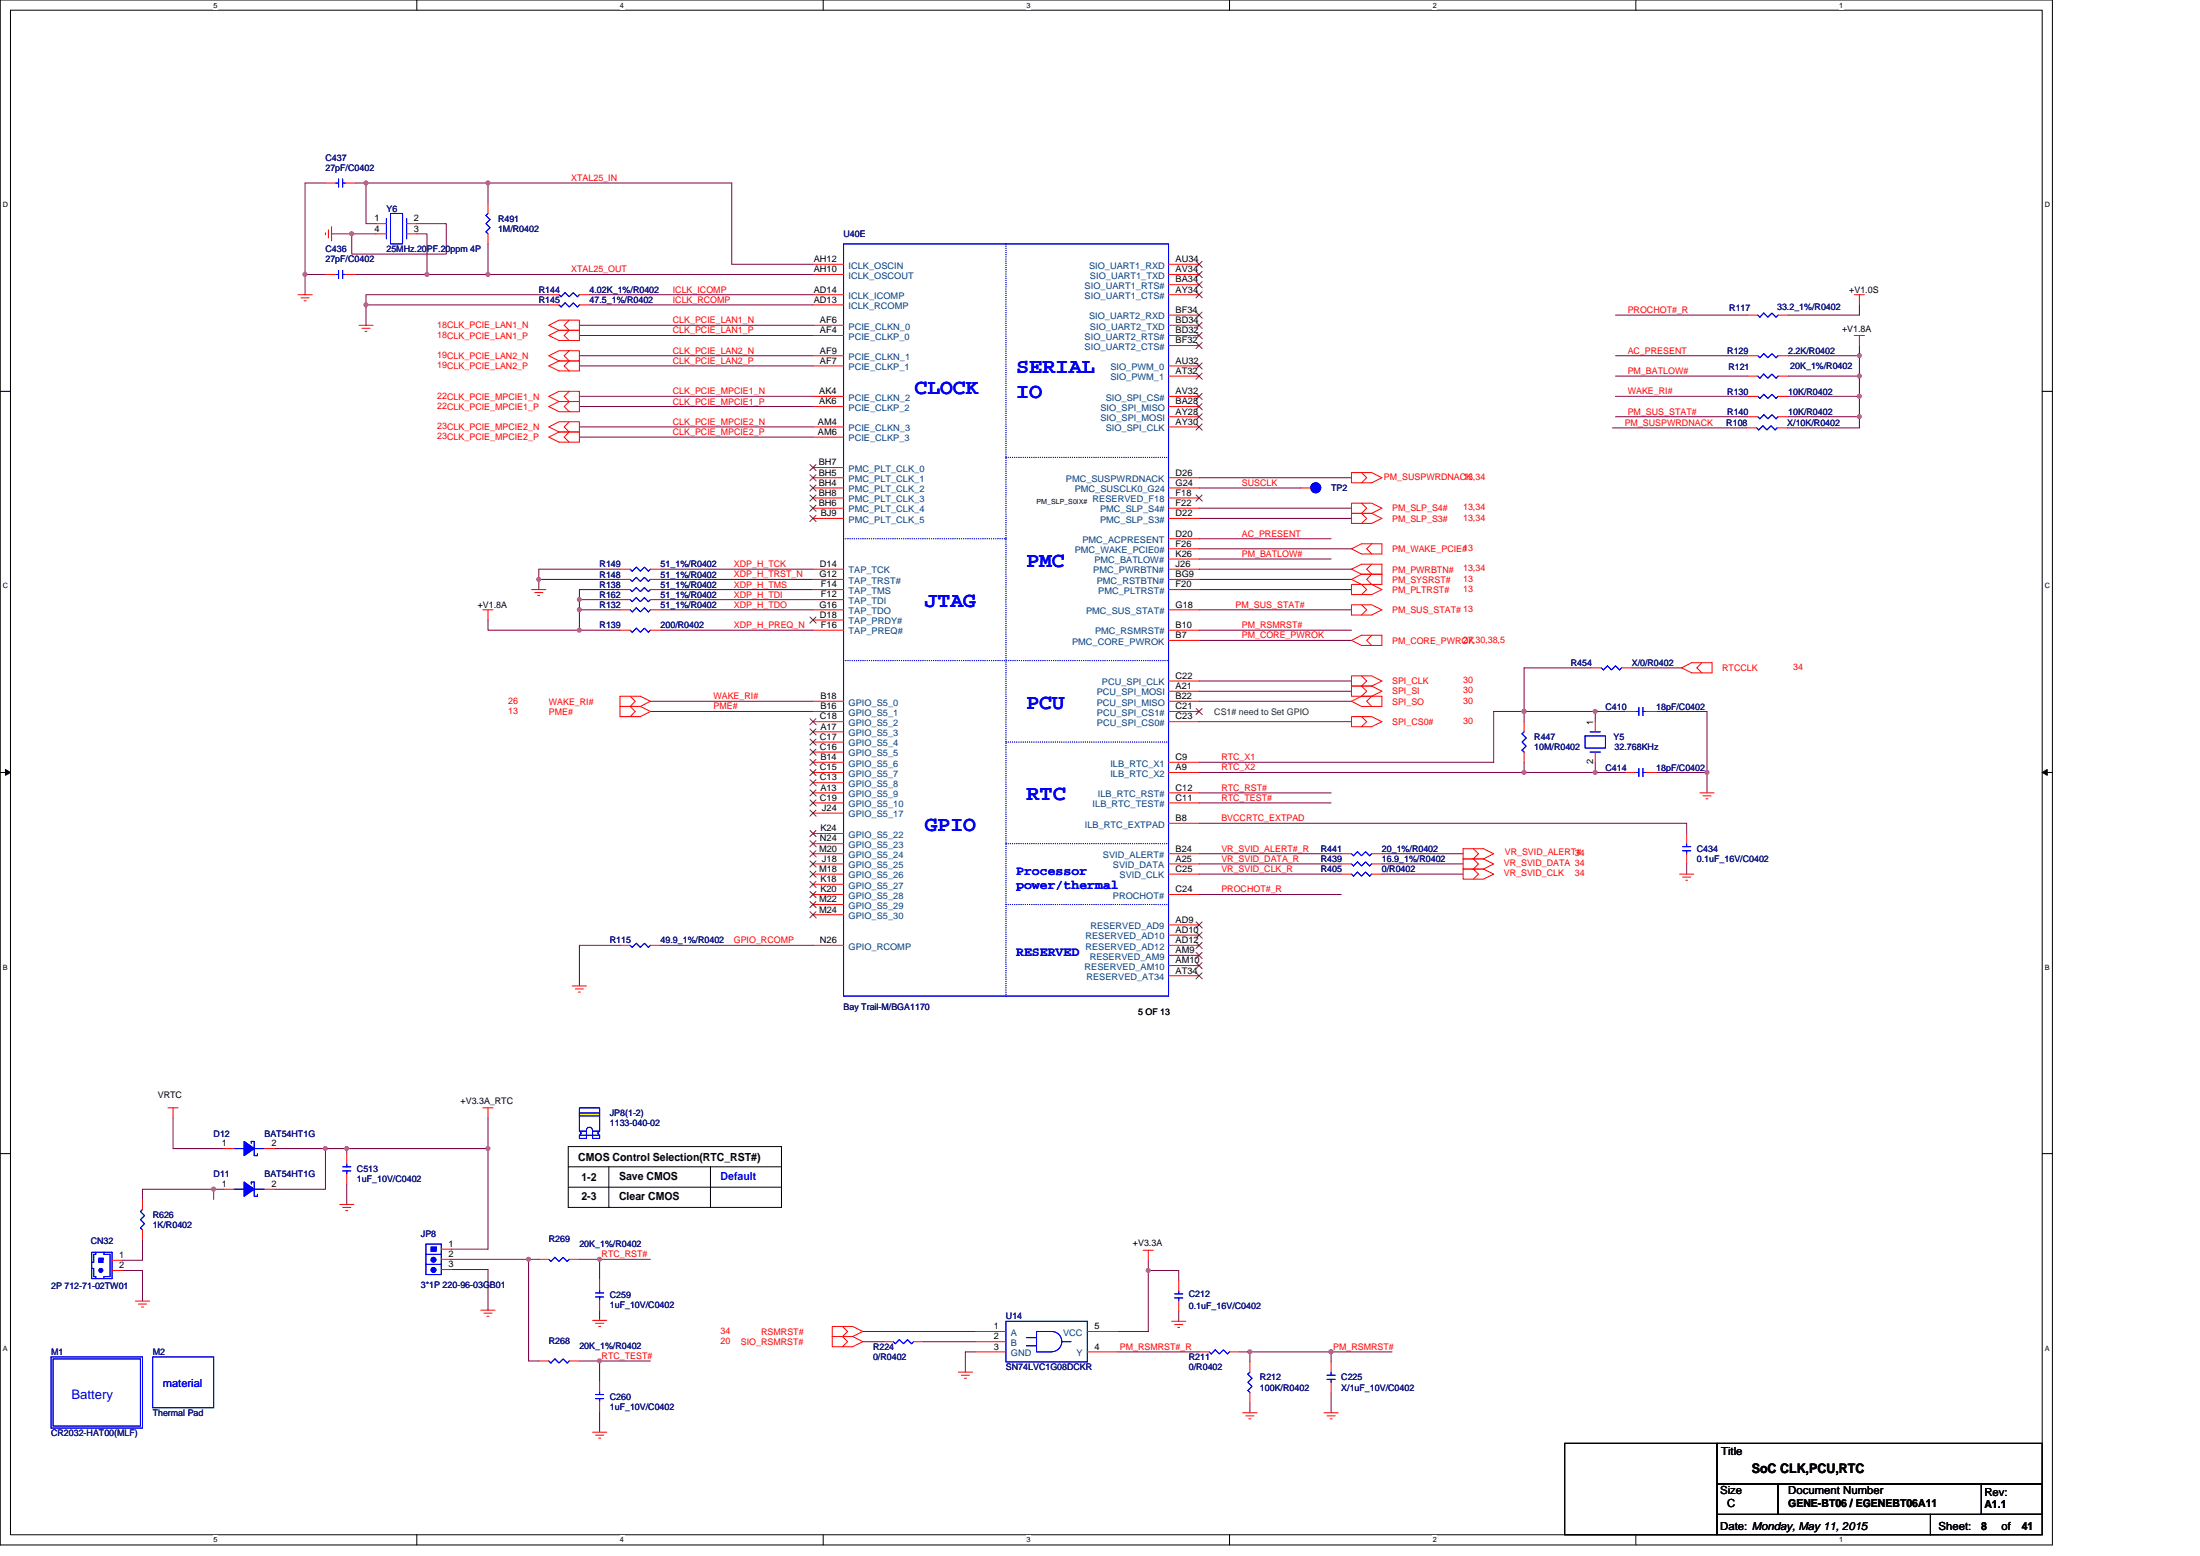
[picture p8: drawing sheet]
<svg xmlns="http://www.w3.org/2000/svg" width="297mm" height="210mm" viewBox="0 0 297 210" stroke-linecap="round" stroke-linejoin="round" font-family="sans-serif">
<path d="M0 0h277.1v208.5h-277.1zM1.4 1.4h274.3v205.7h-274.3z" fill="none" stroke="#000" stroke-width=".14"/>
<g fill="#fff">
<path d="M28.8 .1h.6v1.1h-.6z"/>
<path d="M28.8 207.3h.6v1.1h-.6z"/>
</g>
<path d="M56.3 0v1.4M56.3 207.1v1.4" fill="none" stroke="#000" stroke-width=".14"/>
<g fill="#fff">
<path d="M83.7 .1h.6v1.1h-.6z"/>
<path d="M83.7 207.3h.6v1.1h-.6z"/>
</g>
<path d="M111.1 0v1.4M111.1 207.1v1.4" fill="none" stroke="#000" stroke-width=".14"/>
<g fill="#fff">
<path d="M138.6 .1h.5v1.1h-.5z"/>
<path d="M138.6 207.3h.5v1.1h-.5z"/>
</g>
<path d="M166 0v1.4M166 207.1v1.4" fill="none" stroke="#000" stroke-width=".14"/>
<g fill="#fff">
<path d="M193.4 .1h.6v1.1h-.6z"/>
<path d="M193.4 207.3h.6v1.1h-.6z"/>
</g>
<path d="M220.9 0v1.4M220.9 207.1v1.4" fill="none" stroke="#000" stroke-width=".14"/>
<g fill="#fff">
<path d="M248.3 .1h.6v1.1h-.6z"/>
<path d="M248.3 207.3h.6v1.1h-.6z"/>
<path d="M.4 27.1h.7v1.1h-.7z"/>
<path d="M276.1 27.1h.7v1.1h-.7z"/>
<path d="M.4 78.5h.7v1.1h-.7z"/>
<path d="M276.1 78.5h.7v1.1h-.7z"/>
</g>
<path d="M0 52.8h1.4M275.7 52.8h1.4" fill="none" stroke="#000" stroke-width=".14"/>
<g fill="#fff">
<path d="M.4 130h.7v1.1h-.7z"/>
<path d="M276.1 130h.7v1.1h-.7z"/>
</g>
<path d="M0 104.2h1.4M275.7 104.2h1.4" fill="none" stroke="#000" stroke-width=".14"/>
<path d="M.7 103.8l.7 .4-.7 .4zM275.7 104.2l.7-.4v.8z" fill="#000" stroke="#000" stroke-width=".14"/>
<g fill="#fff">
<path d="M.4 181.4h.7v1.1h-.7z"/>
<path d="M276.1 181.4h.7v1.1h-.7z"/>
</g>
<g fill="none" stroke="#000" stroke-width=".14">
<path d="M0 155.7h1.4M76.7 157.5h28.8M76.7 154.7h28.8v8.2h-28.8zM82.2 157.5v5.4M95.9 157.5v5.4M275.7 155.7h1.4M76.7 160.2h28.8M211.3 194.8h20.5v12.3h-20.5zM231.8 194.8h43.9v5.5h-43.9zM231.8 200.3h8.3v4.1h-8.3zM231.8 204.4h28.8v2.7h-28.8zM240.1 200.3h35.6v4.1h-35.6z"/>
<path d="M260.6 204.4h15.1v2.7h-15.1zM267.5 200.3h8.2v4.1h-8.2z"/>
</g>
<path d="M78.2 150.2v.4h2.8v-.4z" fill-rule="evenodd" fill="#ff0" stroke="#ff0" stroke-width=".14"/>
<g fill="none" stroke="#800040" stroke-width=".14">
<path d="M41.2 37v2.8M41.2 37h2.7M43.9 24.7h-2.7v12.3M44.8 31.6h2.7M47.5 31.6h3.3M48 37h9.7M48 24.7h1.4M49.4 24.7h16.5M49.4 24.7v5.5h1.4M56.3 31.6h1.4v5.4M56.3 30.2h4v4.1h-12.8v-2.7M57.7 37h8.2"/>
<path d="M65.9 24.7v2.7M65.9 32.9v4.1M65.9 37h43.9M65.9 24.7h32.9v11h11M74.1 39.8h-24.7v1.3M79.6 39.8h30.2M49.4 41.1h24.7M49.4 41.1v2.8M78.2 54.9h31.6M78.2 53.5h31.6M78.2 59h31.6M78.2 57.6h31.6"/>
<path d="M78.2 45.3h31.6M78.2 43.9h31.6M78.2 49.4h31.6M78.2 48h31.6M79.6 41.1h30.2M217.7 57.7h18.1M218.1 42.5h17.9M218.1 56.2h17.9M218.1 50.8h17.9M218.1 48h17.9M218.1 53.5h17.9M241.4 50.8h9.7"/>
<path d="M241.4 48h9.7M241.4 53.5h9.7M241.4 56.2h9.7M251.1 41.1v1.4h-9.7M251.1 50.8v2.7M251.1 46.6v1.4M251.1 48v2.8M251.1 53.5v2.7M251.1 56.2v1.5h-9.8M72.7 78.2v1.4M72.7 78.2h11M83.7 76.8h-11v1.4"/>
<path d="M83.7 79.6h-5.5v1.3M89.2 76.8h20.6M89.2 78.2h20.6M89.2 79.6h20.6M161.9 68.6h20.6M161.9 74.1h20.6M161.9 78.2h20.6M161.9 79.6h20.6M161.9 76.8h20.6M161.9 72.7h17.8M161.9 64.5h20.6M161.9 70h20.6"/>
<path d="M161.9 75.4h17.8M161.9 65.8h13.7M65.9 83.7v1.3h12.3M78.2 80.9h5.5M78.2 82.3h5.5M78.2 85h5.5M78.2 80.9v1.4M78.2 82.3v2.7M87.8 94.6h22M87.8 96h22M89.2 80.9h20.6M89.2 82.3h20.6"/>
<path d="M89.2 85h20.6M161.9 91.9h20.6M161.9 93.3h20.6M161.9 97.4h20.6M161.9 94.6h20.6M161.9 85h20.6M161.9 86.4h20.6M161.9 82.3h20.6M205.8 96h-4.1v6.9h-39.8M205.8 96v1.4M205.8 96h9.6v1.4M214.8 90.1h-9v5.9"/>
<path d="M215.4 96h4.1M220.3 90.1h6.8M223.6 96h6.9v8.2M161.9 108.4h17.8M161.9 111.1h65.8v1.4M161.9 116.6h19.2M161.9 107h17.8M161.9 118h19.2M161.9 115.2h19.2M161.9 104.2h43.9M186.6 118h10.9M186.6 116.6h10.9"/>
<path d="M186.6 115.2h10.9M205.8 104.2h9.6M205.8 102.9v1.3M215.4 104.2h4.1M215.4 102.9v1.3M223.6 104.2h6.9M227.7 116.6v1.4M230.5 104.2v2.8M83.7 127.6h-5.5v5.5M89.2 127.6h20.6M161.9 120.7h19.2M23.4 150.9v4.1h6.8"/>
<path d="M37.1 155h6.8M43.9 155v5.5h-6.8M43.9 155h2.9M46.8 155h19.1M46.8 159.8v2.7M46.8 155v.7M65.9 155v13.6h-5M65.9 150.9v4.1M16.5 171.4h2.7v4.2M19.2 167.3v2.8h-2.7M28.8 160.5v1.4M28.8 160.5h1.4"/>
<path d="M28.8 160.5h-9.6v1.4M60.9 171.3h5v5.5M60.9 169.9h10.5M71.4 169.9h1.3M71.4 169.9v13.8h1.3M78.2 169.9h2.8M81 176.8v1.4M81 169.9v2.8M81 169.9h6.8M116.5 179.7h15.2M155 170.1v1.3M155 171.4v8.3h-4.1"/>
<path d="M155 171.4h4.1v1.4M159.1 176.9v1.4M78.2 183.7h2.8M81 190.5v2.8M81 183.7v2.7M81 183.7h6.8M116.5 181.1h2.7M124.7 181.1h7M131.7 182.4h-1.4v2.8M150.9 182.4h11M167.4 182.4h1.4M168.8 182.4h10.9"/>
<path d="M168.8 182.4v1.4M168.8 189.3v1.3M179.7 187.9v2.7M179.7 182.4v1.4M179.7 182.4h8.3"/>
</g>
<g fill="#f0f" stroke="#f0f" stroke-width=".14">
<circle cx="80.9" cy="183.6" r=".27"/>
<circle cx="71.4" cy="169.9" r=".27"/>
<circle cx="43.9" cy="155" r=".27"/>
<circle cx="28.8" cy="160.5" r=".27"/>
<circle cx="46.8" cy="155" r=".27"/>
<circle cx="65.9" cy="155" r=".27"/>
<circle cx="80.9" cy="169.9" r=".27"/>
<circle cx="179.7" cy="182.4" r=".27"/>
<circle cx="168.7" cy="182.4" r=".27"/>
<circle cx="251" cy="50.7" r=".27"/>
<circle cx="251" cy="48" r=".27"/>
<circle cx="155" cy="171.4" r=".27"/>
<circle cx="230.5" cy="104.2" r=".27"/>
<circle cx="205.8" cy="96" r=".27"/>
<circle cx="215.4" cy="96" r=".27"/>
<circle cx="215.4" cy="104.2" r=".27"/>
<circle cx="205.8" cy="104.2" r=".27"/>
<circle cx="72.7" cy="78.2" r=".27"/>
<circle cx="78.2" cy="80.9" r=".27"/>
<circle cx="78.2" cy="82.3" r=".27"/>
<circle cx="78.2" cy="85" r=".27"/>
<circle cx="65.9" cy="37" r=".27"/>
<circle cx="57.6" cy="37" r=".27"/>
<circle cx="65.9" cy="24.7" r=".27"/>
<circle cx="49.4" cy="24.7" r=".27"/>
<circle cx="41.2" cy="37" r=".27"/>
<circle cx="49.4" cy="41.1" r=".27"/>
<circle cx="251" cy="53.5" r=".27"/>
<circle cx="251" cy="56.2" r=".27"/>
<circle cx="47.5" cy="31.5" r=".27"/>
</g>
<g fill="none" stroke="#f00" stroke-width=".14">
<path d="M40.2 39.8h2M43.9 24.7h1.4M43.9 37h1.4M43.9 31.4v.3M44.3 31v1.1M44.8 30.6v1.9M46.7 24.7h1.3M46.7 37h1.3M50.8 30.2h1.4M50.8 31.6h1.4M54.9 31.6h1.4M54.9 30.2h1.4"/>
<path d="M65.9 31.6v1.3M65.9 27.4v1.4M74.1 39.8h1.4M78.2 39.8h1.4M109.8 39.8h4.1M109.8 37h4.1M109.8 35.7h4.1M157.8 37h4.1M157.8 38.4h4.1M157.8 39.8h4.1M157.8 35.7h4.1M250.4 39.8h1.3"/>
<path d="M251.1 39.8v1.3M40.6 40.2h1.1M41.1 40.6h.2M48.5 43.9h1.9M48.9 44.3h1.1M49.3 44.7h.2M74.1 53.5l1.4-.7h2.7v1.4h-2.7zM74.1 54.9l1.4-.7h2.7v1.4h-2.7zM74.1 57.6l1.4-.7h2.7v1.4h-2.7zM74.1 59l1.4-.7h2.7v1.4h-2.7zM74.1 43.9l1.4-.7h2.7v1.4h-2.7zM74.1 45.3l1.4-.7h2.7v1.4h-2.7z"/>
<path d="M74.1 48l1.4-.7h2.7v1.4h-2.7zM74.1 49.4l1.4-.7h2.7v1.4h-2.7zM74.1 41.1h1.4M76.9 52.8l-.7 .7 .7 .7-.7 .7 .7 .7M76.9 56.9l-.7 .7 .7 .7-.7 .7 .7 .7M76.9 43.2l-.7 .7 .7 .7-.7 .7 .7 .7M76.9 47.3l-.7 .7 .7 .7-.7 .7 .7 .7M78.2 41.1h1.4M109.8 41.1h4.1M109.8 43.9h4.1M109.8 45.3h4.1M109.8 48h4.1"/>
<path d="M109.8 49.4h4.1M109.8 54.9h4.1M109.8 53.5h4.1M109.8 59h4.1M109.8 57.6h4.1M157.8 46.6h4.1M157.8 53.5h4.1M157.8 54.9h4.1M157.8 57.6h4.1M157.8 56.2h4.1M157.8 49.4h4.1M157.8 50.8h4.1"/>
<path d="M157.8 45.3h4.1M157.8 43.9h4.1M157.8 42.5h4.1M235.8 57.7h1.4M236 53.5h1.3M236 42.5h1.3M236 56.2h1.3M236 48h1.3M236 50.8h1.3M239.9 57.7h1.4M240.1 53.5h1.3M240.1 42.5h1.3"/>
<path d="M240.1 56.2h1.3M240.1 48h1.3M240.1 50.8h1.3M250.4 45.3h1.3M251.1 45.3v1.3M71.8 79.6h1.9M72.2 80h1.1M83.7 79.6h1.4M83.7 76.8h1.4M83.7 78.2h1.4M87.8 79.6h1.4M87.8 76.8h1.4"/>
<path d="M87.8 78.2h1.4M109.8 63.1h4.1M109.8 65.8h4.1M109.8 64.5h4.1M109.8 67.2h4.1M109.8 68.6h4.1M109.8 70h4.1M109.8 76.8h4.1M109.8 78.2h4.1M109.8 79.6h4.1M157.8 64.5h4.1M157.8 67.2h4.1"/>
<path d="M157.8 68.6h4.1M157.8 70h4.1M157.8 75.4h4.1M157.8 72.7h4.1M157.8 78.2h4.1M157.8 76.8h4.1M157.8 79.6h4.1M157.8 74.1h4.1M157.8 65.8h4.1M175.6 65.8h1.4M182.5 67.9h2.7l1.4 .7-1.4 .7h-2.7zM182.5 69.3h2.7l1.4 .7-1.4 .6h-2.7z"/>
<path d="M182.5 63.8h2.7l1.4 .7-1.4 .7h-2.7zM182.5 78.9h2.7l1.4 .7-1.4 .6h-2.7zM182.5 74.1l1.3-.7h2.8v1.4h-2.8zM183.8 67.9l.7 .7-.7 .7 .7 .7-.7 .6M183.8 63.8l.7 .7-.7 .7M183.8 78.9l.7 .7-.7 .6M183.8 77.5l-1.3 .7 1.3 .7M183.8 77.5h2.8M183.8 77.5l-1.3-.7 1.3-.7h2.8v1.4M185.2 73.4l-.7 .7 .7 .7M185.2 76.1l-.7 .7 .7 .7-.7 .7 .7 .7M186.6 77.5v1.4h-2.8"/>
<path d="M65.2 82.3h1.4M65.9 82.3v1.4M72.6 80.4h.3M83.7 82.3h1.4M83.7 80.9h1.4M83.7 85h1.4M83.7 95.3h2.8M85.1 94l.7 .6-.7 .7 .7 .7-.7 .7M86.5 95.3l1.3 .7-1.3 .7h-2.8v-1.4M86.5 95.3l1.3-.7-1.3-.6h-2.8v1.3M87.8 82.3h1.4M87.8 80.9h1.4"/>
<path d="M87.8 85h1.4M109.8 82.3h4.1M109.8 85h4.1M109.8 83.7h4.1M109.8 80.9h4.1M109.8 94.6h4.1M109.8 96h4.1M109.8 97.4h4.1M109.8 98.8h4.1M157.8 97.4h4.1M157.8 96h4.1M157.8 94.6h4.1"/>
<path d="M157.8 93.3h4.1M157.8 91.9h4.1M157.8 86.4h4.1M157.8 85h4.1M157.8 82.3h4.1M182.5 96.7h2.7l1.4 .7-1.4 .7h-2.7zM182.5 92.6h2.7l1.4 .7-1.4 .7h-2.7zM182.5 91.2h2.7l1.4 .7-1.4 .7h-2.7zM182.5 81.6h2.7l1.4 .7-1.4 .7h-2.7zM182.5 94.6l1.3-.6h2.8v1.3h-2.8zM182.5 86.4l1.3-.7h2.8v1.4h-2.8zM183.8 96.7l.7 .7-.7 .7"/>
<path d="M183.8 91.2l.7 .7-.7 .7 .7 .7-.7 .7M183.8 81.6l.7 .7-.7 .7M185.2 94l-.7 .6 .7 .7M185.2 85.7l-.7 .7 .7 .7M205.8 97.4v1.4M214.8 90.1h1.4M215.4 97.4v1.4M218.9 90.1h1.4M219.5 96h1.4M222.2 96h1.4M227.1 90.1l1.3-.7h2.8v1.4h-2.8zM229.8 89.4l-.7 .7 .7 .7"/>
<path d="M109.8 112.5h4.1M109.8 113.9h4.1M109.8 115.2h4.1M109.8 116.6h4.1M109.8 118h4.1M109.8 119.3h4.1M109.8 100.1h4.1M109.8 101.5h4.1M109.8 102.9h4.1M109.8 104.2h4.1M109.8 105.6h4.1M109.8 107h4.1"/>
<path d="M109.8 108.4h4.1M109.8 109.7h4.1M157.8 107h4.1M157.8 118h4.1M157.8 116.6h4.1M157.8 115.2h4.1M157.8 111.1h4.1M157.8 104.2h4.1M157.8 102.9h4.1M157.8 108.4h4.1M181.1 118h1.4M181.1 115.2h1.4"/>
<path d="M181.1 116.6h1.4M185.2 118h1.4M185.2 115.2h1.4M185.2 116.6h1.4M197.5 114.5h2.8l1.4 .7-1.4 .7h-2.8zM197.5 115.9h2.8l1.4 .7-1.4 .7h-2.8zM197.5 117.3h2.8l1.4 .7-1.4 .6h-2.8zM198.9 114.5l.7 .7-.7 .7 .7 .7-.7 .7 .7 .7-.7 .6M205.8 101.5v1.4M215.4 101.5v1.4M219.5 104.2h1.4M222.2 104.2h1.4"/>
<path d="M226.8 118h1.9M227.2 118.4h1.1M227.6 118.8h.3M227.7 115.2v1.4M227.7 112.5v1.4M229.5 107h1.9M229.9 107.4h1.1M230.3 107.8h.3M77.3 133.1h1.9M77.7 133.5h1.1M78.1 133.9h.3M83.7 127.6h1.4"/>
<path d="M87.8 127.6h1.4M109.8 127.6h4.1M109.8 120.7h4.1M109.8 122.1h4.1M109.8 123.4h4.1M157.8 124.8h4.1M157.8 126.2h4.1M157.8 127.6h4.1M157.8 131.7h4.1M157.8 130.3h4.1M157.8 128.9h4.1M157.8 120.7h4.1"/>
<path d="M22.7 149.5h1.3M23.4 149.5v1.4M30.2 155h1.4M35.7 155h1.4M46.8 155.7v1.4M46.8 158.4v1.4M65.2 149.5h1.4M65.9 149.5v1.4M15.1 170.1h1.4M15.1 171.4h1.4M18.3 175.6h1.9M18.7 176h1.1"/>
<path d="M19.1 176.4h.3M19.2 166v1.3M19.2 161.9v1.3M30.2 160.5h1.4M35.7 160.5h1.4M45.9 162.5h1.9M46.3 162.9h1.1M46.7 163.4h.2M59.6 168.6h1.3M59.6 169.9h1.3M59.6 171.3h1.3M64.9 176.8h1.9"/>
<path d="M65.3 177.2h1.1M65.7 177.6h.3M72.7 169.9h1.4M76.9 169.9h1.3M80 178.2h1.9M80.4 178.6h1.1M80.8 179h.3M81 172.7v1.4M81 175.4v1.4M113.7 179l.7 .7-.7 .7 .7 .7-.7 .6M131.7 179.7h4.1M146.8 179.7h4.1"/>
<path d="M154.3 168.7h1.4M155 168.7v1.4M158.2 178.3h1.9M158.6 178.7h1.1M159 179.1h.3M159.1 175.6v1.3M159.1 172.8v1.4M72.7 183.7h1.4M76.9 183.7h1.3M80 193.3h1.9M80.4 193.7h1.1M80.8 194.1h.3"/>
<path d="M81 186.4v1.4M81 189.1v1.4M112.4 180.4h2.7M112.4 180.4v1.3h2.7l1.4-.6-1.4-.7M115.1 180.4l1.4-.7-1.4-.7h-2.7v1.4M119.2 181.1h1.4M123.4 181.1h1.3M129.4 185.2h1.9M129.8 185.6h1.1M130.2 186h.3M131.7 181.1h4.1M131.7 182.4h4.1"/>
<path d="M146.8 182.4h4.1M161.9 182.4h1.4M166 182.4h1.4M167.8 190.6h1.9M168.2 191.1h1.1M168.6 191.5h.3M168.8 187.9v1.4M168.8 183.8v1.4M178.8 190.6h1.9M179.2 191.1h1.1M179.6 191.5h.2M179.7 183.8v1.4"/>
<path d="M179.7 186.5v1.4"/>
</g>
<g fill="none" stroke="#00f" stroke-width=".14">
<path d="M45.3 24.7h.4M45.3 37h.4M45.7 24.2v1.1M45.7 36.5v1.1M46.3 24.7h.4M46.3 37h.4M46.3 24.2v1.1M46.3 36.5v1.1M52.2 29.5v2.7M52.7 28.8h1.7v4.1h-1.7zM54.9 29.5v2.7M65.9 28.8l-.3 .3 .6 .5-.6 .6 .6 .5-.6 .6 .3 .3"/>
<path d="M75.5 39.8l.3 .2 .5-.5 .6 .5 .5-.5 .6 .5 .2-.2M113.9 32.9h43.9v101.5h-43.9zM75.5 41.1l.3 .3 .5-.5 .6 .5 .5-.5 .6 .5 .2-.3M237.2 57.7l.3 .3 .5-.5 .6 .5 .5-.5 .6 .5 .2-.3M237.3 53.5l.3 .3 .5-.6 .6 .6 .5-.6 .6 .6 .3-.3M237.3 42.5l.3 .3 .5-.6 .6 .6 .5-.6 .6 .6 .3-.3M237.3 56.2l.3 .3 .5-.5 .6 .5 .5-.5 .6 .5 .3-.3M237.3 48l.3 .3 .5-.6 .6 .6 .5-.6 .6 .6 .3-.3M237.3 50.8l.3 .2 .5-.5 .6 .5 .5-.5 .6 .5 .3-.2M85.1 79.6l.3 .2 .5-.5 .6 .5 .5-.5 .5 .5 .3-.2M85.1 76.8l.3 .3 .5-.6 .6 .6 .5-.6 .5 .6 .3-.3M85.1 78.2l.3 .3 .5-.6 .6 .6 .5-.6 .5 .6 .3-.3"/>
<path d="M85.1 82.3l.3 .3 .5-.6 .6 .6 .5-.6 .5 .6 .3-.3M85.1 80.9l.3 .3 .5-.6 .6 .6 .5-.6 .5 .6 .3-.3M85.1 85l.3 .3 .5-.5 .6 .5 .5-.5 .5 .5 .3-.3M205.8 98.8l-.3 .2 .6 .6-.6 .5 .6 .6-.6 .5 .3 .3M214 99.3h2.8v1.6h-2.8zM214.7 98.8h1.4M218.9 90.1l-.2 .3-.6-.5-.5 .5-.6-.5-.5 .5-.3-.3M220.9 96h.4M221.3 95.5v1.1M221.8 95.5v1.1M221.8 96h.4M182.5 118l.2 .2 .6-.5 .5 .5 .6-.5 .5 .5 .3-.2"/>
<path d="M182.5 115.2l.2 .3 .6-.6 .5 .6 .6-.6 .5 .6 .3-.3M182.5 116.6l.2 .3 .6-.6 .5 .6 .6-.6 .5 .6 .3-.3M214.7 101.5h1.4M220.9 104.2h.4M221.3 103.7v1.1M221.8 103.7v1.1M221.8 104.2h.4M227.2 114.3h1.1M227.2 114.8h1.1M227.7 113.9v.4M227.7 114.8v.4M85.1 127.6l.3 .2 .5-.5 .6 .5 .5-.5 .5 .5 .3-.2"/>
<path d="M31.6 155h1.4M33.9 154.3v-.3h.4v2h.5v-.3M33.9 159.8v-.3h.4v1.9h.5v-.2M34.3 155h1.4M46.3 158h1.1M46.3 157.5h1.1M46.8 158v.4M46.8 157.1v.4M78.2 150.6h2.8M78.2 150.2h2.8M78.2 153.2h2.8M78.2 152.7h1"/>
<path d="M79.2 152.5a.4 .4 0 0 1 .4-.4 .4 .4 0 0 1 .4 .4M79.2 152.5v1.1h-1v-.4l.3-.3-.3-.2v-3.2h2.8v3.2l-.3 .2 .3 .3v.4h-1v-1.1M80 152.7h1M12.4 169h2.7v3.6h-2.7zM12.4 171.2h.3v1.1h.2v.3M12.9 169v.3h-.2v1h-.3M14 169v.3h.9v3h-.9v.3M19.2 163.2l-.2 .3 .5 .5-.5 .6 .5 .5-.5 .6 .2 .3M31.6 160.5h1.4M34.3 160.5h1.4M57.5 167.9h2.1v4.1h-2.1zM57.5 169.3h2.1"/>
<path d="M57.5 170.6h2.1M74.1 169.9l.3 .3 .5-.5 .6 .5 .5-.5 .6 .5 .3-.3M80.4 175h1.1M80.4 174.5h1.1M81 175v.4M81 174.1v.4M135.8 178.3h11v5.5h-11zM142 179.7a1.37 1.37 0 0 1 1.4 1.3 1.37 1.37 0 0 1-1.4 1.4M142 179.7h-2v2.7h2M158.6 174.6h1.1M158.6 175.2h1.1M159.1 174.2v.4"/>
<path d="M159.1 175.2v.4M6.9 183.1h12.3v9.6h-12.3zM7.2 183.4h11.8v9h-11.8zM20.6 183.1h8.2v6.9h-8.2zM76.9 183.7l-.3 .2-.6-.5-.5 .5-.6-.5-.5 .5-.3-.2M80.4 188.7h1.1M80.4 188.2h1.1M81 188.7v.4M81 187.8v.4M123.4 181.1l-.3 .2-.6-.5-.5 .5-.6-.5-.5 .5-.3-.2M138.6 180.5h1.4M138.6 181.6h1.4"/>
<path d="M143.4 181.1h1.2M166 182.4l-.3 .3-.5-.5-.6 .5-.5-.5-.6 .5-.2-.3M168.8 185.2l-.3 .2 .5 .6-.5 .5 .5 .6-.5 .5 .3 .3M179.2 186.1h1.1M179.2 185.6h1.1M179.7 186.1v.4M179.7 185.2v.4"/>
</g>
<g fill="#00f" stroke="#00f" stroke-width=".14">
<path d="M33 154l1.3 1-1.3 1z" fill-rule="evenodd"/>
<path d="M33 154l1.3 1-1.3 1z" fill-rule="evenodd"/>
<path d="M13.4 169.8v.5h.5v-.5z" fill-rule="evenodd"/>
<path d="M13.4 169.8v.5h.5v-.5z" fill-rule="evenodd"/>
<path d="M33 159.5l1.3 1-1.3 .9z" fill-rule="evenodd"/>
<path d="M33 159.5l1.3 1-1.3 .9z" fill-rule="evenodd"/>
<path d="M58.2 168.3v.5h.7v-.5z" fill-rule="evenodd"/>
<path d="M58.2 168.3v.5h.7v-.5z" fill-rule="evenodd"/>
<circle cx="13.6" cy="171.4" r=".27"/>
<circle cx="177.6" cy="65.8" r=".68"/>
<circle cx="58.5" cy="170" r=".33"/>
<circle cx="58.5" cy="171.4" r=".33"/>
</g>
<g fill="none" stroke="#00f" stroke-width=".14" stroke-dasharray="0 .3">
<path d="M135.8 32.9v101.5M113.9 72.7h21.9M135.8 72.7h.1M135.8 61.7h22M157.8 61.7h.1M113.9 89.2h43.9M157.8 89.2h.1M135.8 100.1h22M135.8 113.9h22M157.8 100.1h.1M157.8 113.9h.1M135.8 134.4h.1"/>
<path d="M135.8 122.1h22M157.8 122.1h.1"/>
</g>
<g fill="none" stroke="#804000" stroke-width=".14">
<path d="M161.5 36.6l.8 .9M161.5 38l.8 .8M161.5 39.4l.8 .8M161.5 35.3l.8 .8M162.3 36.6l-.8 .9M162.3 38l-.8 .8M162.3 39.4l-.8 .8M162.3 35.3l-.8 .8M161.5 46.2l.8 .9M161.5 53.1l.8 .8M161.5 54.5l.8 .8M161.5 57.2l.8 .8"/>
<path d="M161.5 55.8l.8 .9M161.5 49l.8 .8M161.5 50.4l.8 .8M161.5 44.9l.8 .8M161.5 43.5l.8 .8M161.5 42.1l.8 .8M162.3 46.2l-.8 .9M162.3 53.1l-.8 .8M162.3 54.5l-.8 .8M162.3 57.2l-.8 .8M162.3 55.8l-.8 .9M162.3 49l-.8 .8"/>
<path d="M162.3 50.4l-.8 .8M162.3 44.9l-.8 .8M162.3 43.5l-.8 .8M162.3 42.1l-.8 .8M109.4 62.7l.8 .8M109.4 65.4l.8 .9M109.4 64.1l.8 .8M109.4 66.8l.8 .8M109.4 68.2l.8 .8M109.4 69.6l.8 .8M110.2 62.7l-.9 .8M110.2 65.4l-.9 .9"/>
<path d="M110.2 64.1l-.9 .8M110.2 66.8l-.9 .8M110.2 68.2l-.9 .8M110.2 69.6l-.9 .8M161.5 66.8l.8 .8M162.3 66.8l-.8 .8M109.4 83.3l.8 .8M109.4 97l.8 .8M109.4 98.4l.8 .8M109.4 99.7l.8 .9M110.2 83.3l-.9 .8M110.2 97l-.9 .8"/>
<path d="M110.2 98.4l-.9 .8M110.2 99.7l-.9 .9M161.5 95.6l.8 .8M162.3 95.6l-.8 .8M109.4 112.1l.8 .8M109.4 113.5l.8 .8M109.4 114.8l.8 .8M109.4 116.2l.8 .8M109.4 117.6l.8 .8M109.4 118.9l.8 .9M109.4 101.1l.8 .8M109.4 102.5l.8 .8"/>
<path d="M109.4 103.8l.8 .9M109.4 105.2l.8 .8M109.4 106.6l.8 .8M109.4 107.9l.8 .9M109.4 109.3l.8 .9M110.2 112.1l-.9 .8M110.2 113.5l-.9 .8M110.2 114.8l-.9 .8M110.2 116.2l-.9 .8M110.2 117.6l-.9 .8M110.2 118.9l-.9 .9M110.2 101.1l-.9 .8"/>
<path d="M110.2 102.5l-.9 .8M110.2 103.8l-.9 .9M110.2 105.2l-.9 .8M110.2 106.6l-.9 .8M110.2 107.9l-.9 .9M110.2 109.3l-.9 .9M109.4 120.3l.8 .8M109.4 121.7l.8 .8M109.4 123l.8 .9M110.2 120.3l-.9 .8M110.2 121.7l-.9 .8M110.2 123l-.9 .9"/>
<path d="M161.5 124.4l.8 .8M161.5 125.8l.8 .8M161.5 127.2l.8 .8M161.5 131.3l.8 .8M161.5 129.9l.8 .8M161.5 128.5l.8 .8M162.3 124.4l-.8 .8M162.3 125.8l-.8 .8M162.3 127.2l-.8 .8M162.3 131.3l-.8 .8M162.3 129.9l-.8 .8M162.3 128.5l-.8 .8"/>
</g>
<g font-size="2.9" fill="#00f">
<text x="123.5" y="53.1">CLOCK</text>
<text x="137.2" y="50.4">SERIAL</text>
<text x="137.2" y="53.7">IO</text>
<text x="138.6" y="76.5">PMC</text>
<text x="124.9" y="82">JTAG</text>
<text x="138.6" y="95.7">PCU</text>
<text x="124.9" y="112.1">GPIO</text>
<text x="138.6" y="108">RTC</text>
</g>
<g font-size="1.8" fill="#00f">
<text x="137.2" y="118">Processor</text>
<text x="137.2" y="120">power/thermal</text>
<text x="137.2" y="129">RESERVED</text>
<text x="9.6" y="188.8">Battery</text>
</g>
<text font-size="1.8" x="236.5" y="198.8">SoC CLK,PCU,RTC</text>
<g font-size="1.5">
<text x="78.1" y="156.7">CMOS Control Selection(RTC_RST#)</text>
<text x="78.5" y="162">2-3</text>
<text x="78.5" y="159.4">1-2</text>
<text x="83.6" y="159.3">Save CMOS</text>
<text x="83.6" y="162">Clear CMOS</text>
<text x="232.4" y="196.4">Title</text>
<text x="232.3" y="201.6">Size</text>
<text x="233.2" y="203.4">C</text>
<text x="241.4" y="201.6">Document Number</text>
<text x="241.4" y="203.4">GENE-BT06 / EGENEBT06A11</text>
<text x="267.9" y="201.9">Rev:</text>
<text x="267.9" y="203.6">A1.1</text>
<text x="232.3" y="206.4">Date: Monday, May 11, 2015</text>
<text x="261.7" y="206.4">Sheet:</text>
<text x="267.5" y="206.4">8</text>
<text x="270.3" y="206.4">of</text>
<text x="273" y="206.4">41</text>
</g>
<g font-size="1.5" fill="#00f">
<text x="97.3" y="159.3">Default</text>
<text x="22" y="187.2">material</text>
</g>
<g font-size="1.2" fill="#000080">
<text x="43.9" y="21.7">C437</text>
<text x="43.9" y="23.1">27pF/C0402</text>
<text x="52.2" y="28.6">Y6</text>
<text x="67.2" y="29.9">R491</text>
<text x="43.9" y="34">C436</text>
<text x="43.9" y="35.4">27pF/C0402</text>
<text x="52.2" y="34">25MHz.20PF.20ppm 4P</text>
<text x="67.2" y="31.3">1M/R0402</text>
<text x="113.9" y="32">U40E</text>
<text x="72.7" y="40.9">R145</text>
<text x="72.7" y="39.5">R144</text>
<text x="79.6" y="40.9">47.5_1%/R0402</text>
<text x="79.6" y="39.5">4.02K_1%/R0402</text>
<text x="233.5" y="42">R117</text>
<text x="239.9" y="41.9">33.2_1%/R0402</text>
<text x="233.2" y="47.8">R129</text>
<text x="241.4" y="47.8">2.2K/R0402</text>
<text x="233.2" y="53.3">R130</text>
<text x="233.4" y="50">R121</text>
<text x="241.4" y="53.3">10K/R0402</text>
<text x="241.7" y="49.8">20K_1%/R0402</text>
<text x="233.1" y="57.5">R108</text>
<text x="233.2" y="56">R140</text>
<text x="241.3" y="57.5">X/10K/R0402</text>
<text x="241.4" y="56">10K/R0402</text>
<text x="179.7" y="66.3">TP2</text>
<text x="81" y="76.6">R149</text>
<text x="81" y="77.9">R148</text>
<text x="89.2" y="76.6">51_1%/R0402</text>
<text x="89.2" y="77.9">51_1%/R0402</text>
<text x="81" y="79.3">R138</text>
<text x="81" y="82">R132</text>
<text x="81" y="80.7">R162</text>
<text x="89.2" y="79.3">51_1%/R0402</text>
<text x="89.2" y="82">51_1%/R0402</text>
<text x="89.2" y="80.7">51_1%/R0402</text>
<text x="81" y="84.8">R139</text>
<text x="89.2" y="84.8">200/R0402</text>
<text x="212.1" y="89.9">R454</text>
<text x="220.3" y="89.9">X/0/R0402</text>
<text x="216.8" y="95.8">C410</text>
<text x="223.6" y="95.8">18pF/C0402</text>
<text x="207.2" y="99.9">R447</text>
<text x="207.2" y="101.3">10M/R0402</text>
<text x="217.8" y="99.9">Y5</text>
<text x="218" y="101.3">32.768KHz</text>
<text x="216.8" y="104">C414</text>
<text x="223.6" y="104">18pF/C0402</text>
<text x="178.3" y="117.7">R405</text>
<text x="178.3" y="115">R441</text>
<text x="178.3" y="116.3">R439</text>
<text x="186.6" y="117.7">0/R0402</text>
<text x="186.6" y="115">20_1%/R0402</text>
<text x="186.6" y="116.3">16.9_1%/R0402</text>
<text x="229.1" y="115">C434</text>
<text x="229.1" y="116.3">0.1uF_16V/C0402</text>
<text x="82.3" y="127.3">R115</text>
<text x="89.2" y="127.3">49.9_1%/R0402</text>
<text x="113.9" y="136.4">Bay Trail-M/BGA1170</text>
<text x="28.8" y="153.4">D12</text>
<text x="35.7" y="153.4">BAT54HT1G</text>
<text x="82.3" y="150.6">JP8(1-2)</text>
<text x="82.3" y="152">1133-040-02</text>
<text x="28.8" y="158.9">D11</text>
<text x="35.7" y="158.9">BAT54HT1G</text>
<text x="48.2" y="158.2">C513</text>
<text x="48.2" y="159.6">1uF_10V/C0402</text>
<text x="12.3" y="167.9">CN32</text>
<text x="20.6" y="164.3">R626</text>
<text x="20.6" y="165.7">1K/R0402</text>
<text x="56.8" y="167">JP8</text>
<text x="74.1" y="167.6">R269</text>
<text x="6.9" y="173.9">2P 712-71-02TW01</text>
<text x="56.8" y="173.8">3*1P 220-96-03GB01</text>
<text x="78.2" y="168.3">20K_1%/R0402</text>
<text x="82.3" y="175.2">C259</text>
<text x="82.3" y="176.6">1uF_10V/C0402</text>
<text x="135.8" y="178.1">U14</text>
<text x="160.5" y="175">C212</text>
<text x="160.5" y="176.7">0.1uF_16V/C0402</text>
<text x="6.9" y="182.9">M1</text>
<text x="20.6" y="182.9">M2</text>
<text x="74.1" y="181.4">R268</text>
<text x="78.2" y="182">20K_1%/R0402</text>
<text x="117.9" y="182.2">R224</text>
<text x="117.9" y="183.6">0/R0402</text>
<text x="135.8" y="184.9">SN74LVC1G08DCKR</text>
<text x="160.5" y="183.6">R211</text>
<text x="160.5" y="184.9">0/R0402</text>
<text x="20.6" y="191.1">Thermal Pad</text>
<text x="82.3" y="188.9">C260</text>
<text x="82.3" y="190.3">1uF_10V/C0402</text>
<text x="170.1" y="186.3">R212</text>
<text x="170.1" y="187.7">100K/R0402</text>
<text x="181.1" y="186.3">C225</text>
<text x="181.1" y="187.7">X/1uF_10V/C0402</text>
<text x="6.9" y="193.8">CR2032-HAT00(MLF)</text>
</g>
<g font-size="1.2">
<text x="50.5" y="29.9">1</text>
<text x="55.9" y="29.9">2</text>
<text x="50.5" y="31.3">4</text>
<text x="55.9" y="31.3">3</text>
<text x="109.9" y="35.4">AH12</text>
<text x="158.7" y="35.4">AU34</text>
<text x="109.9" y="39.5">AD14</text>
<text x="109.9" y="40.9">AD13</text>
<text x="109.9" y="36.7">AH10</text>
<text x="158.7" y="36.7">AV34</text>
<text x="158.7" y="38.1">BA34</text>
<text x="158.7" y="39.5">AY34</text>
<text x="249.7" y="39.5">+V1.0S</text>
<text x="110.7" y="43.6">AF6</text>
<text x="110.7" y="45">AF4</text>
<text x="110.7" y="47.7">AF9</text>
<text x="158.7" y="43.6">BD34</text>
<text x="158.7" y="42.2">BF34</text>
<text x="158.7" y="46.3">BF32</text>
<text x="158.7" y="45">BD32</text>
<text x="248.7" y="44.7">+V1.8A</text>
<text x="110.6" y="53.2">AK4</text>
<text x="110.7" y="49.1">AF7</text>
<text x="158.7" y="53.2">AV32</text>
<text x="158.7" y="49.1">AU32</text>
<text x="158.7" y="50.5">AT32</text>
<text x="110.4" y="58.7">AM6</text>
<text x="110.4" y="57.3">AM4</text>
<text x="110.6" y="54.6">AK6</text>
<text x="158.7" y="57.3">AY30</text>
<text x="158.7" y="54.6">BA28</text>
<text x="158.7" y="55.9">AY28</text>
<text x="110.6" y="62.8">BH7</text>
<text x="110.6" y="65.6">BH4</text>
<text x="110.6" y="64.2">BH5</text>
<text x="158.7" y="64.2">D26</text>
<text x="158.7" y="65.6">G24</text>
<text x="110.6" y="66.9">BH8</text>
<text x="110.6" y="68.3">BH6</text>
<text x="110.8" y="69.7">BJ9</text>
<text x="158.7" y="66.9">F18</text>
<text x="158.7" y="68.3">F22</text>
<text x="158.7" y="69.7">D22</text>
<text x="110.6" y="77.9">G12</text>
<text x="110.7" y="76.5">D14</text>
<text x="158.7" y="72.4">D20</text>
<text x="158.7" y="73.8">F26</text>
<text x="158.7" y="77.9">BG9</text>
<text x="158.7" y="76.5">J26</text>
<text x="158.7" y="75.1">K26</text>
<text x="64.5" y="82">+V1.8A</text>
<text x="110.6" y="82">G16</text>
<text x="110.7" y="83.4">D18</text>
<text x="110.8" y="79.3">F14</text>
<text x="110.8" y="80.6">F12</text>
<text x="158.7" y="79.3">F20</text>
<text x="158.7" y="82">G18</text>
<text x="110.8" y="84.8">F16</text>
<text x="158.7" y="86.1">B7</text>
<text x="158.7" y="84.8">B10</text>
<text x="110.8" y="94.3">B18</text>
<text x="110.8" y="95.7">B16</text>
<text x="158.7" y="95.7">C21</text>
<text x="158.7" y="94.3">B22</text>
<text x="158.7" y="93">A21</text>
<text x="158.7" y="91.6">C22</text>
<text x="110.7" y="97.1">C18</text>
<text x="110.7" y="99.8">C17</text>
<text x="110.7" y="101.2">C16</text>
<text x="110.8" y="98.5">A17</text>
<text x="158.7" y="97.1">C23</text>
<text x="215.1" y="97.8" transform="rotate(-90 215.1 97.8)">1</text>
<text x="110.7" y="103.9">C15</text>
<text x="110.7" y="105.3">C13</text>
<text x="110.8" y="102.6">B14</text>
<text x="110.8" y="106.7">A13</text>
<text x="158.7" y="103.9">A9</text>
<text x="158.7" y="102.6">C9</text>
<text x="158.7" y="106.7">C12</text>
<text x="215.1" y="103.1" transform="rotate(-90 215.1 103.1)">2</text>
<text x="110.7" y="113.6">N24</text>
<text x="110.7" y="108.1">C19</text>
<text x="110.8" y="112.2">K24</text>
<text x="111" y="109.4">J24</text>
<text x="158.7" y="108.1">C11</text>
<text x="158.7" y="110.8">B8</text>
<text x="110.6" y="114.9">M20</text>
<text x="110.6" y="117.7">M18</text>
<text x="110.8" y="119">K18</text>
<text x="111" y="116.3">J18</text>
<text x="158.7" y="116.3">A25</text>
<text x="158.7" y="117.7">C25</text>
<text x="158.7" y="114.9">B24</text>
<text x="110.6" y="121.8">M22</text>
<text x="110.6" y="123.1">M24</text>
<text x="110.8" y="120.4">K20</text>
<text x="158.7" y="120.4">C24</text>
<text x="158.7" y="124.5">AD9</text>
<text x="158.7" y="125.9">AD10</text>
<text x="110.7" y="127.3">N26</text>
<text x="158.7" y="131.4">AT34</text>
<text x="158.7" y="128.6">AM9</text>
<text x="158.7" y="127.3">AD12</text>
<text x="158.7" y="130">AM10</text>
<text x="153.7" y="136.9">5 OF 13</text>
<text x="21.3" y="148.2">VRTC</text>
<text x="62.2" y="149">+V3.3A_RTC</text>
<text x="30" y="154.7">1</text>
<text x="36.7" y="154.7">2</text>
<text x="30" y="160.2">1</text>
<text x="36.7" y="160.2">2</text>
<text x="16.1" y="169.8">1</text>
<text x="16.1" y="171.2">2</text>
<text x="60.5" y="168.3">1</text>
<text x="60.5" y="169.7">2</text>
<text x="60.5" y="171">3</text>
<text x="153" y="168.2">+V3.3A</text>
<text x="134.2" y="179.4">1</text>
<text x="147.8" y="179.4">5</text>
<text x="134.2" y="180.8">2</text>
<text x="134.2" y="182.1">3</text>
<text x="147.8" y="182.1">4</text>
</g>
<g font-size="1.2" fill="#f00">
<text x="77.1" y="24.4">XTAL25_IN</text>
<text x="77.1" y="36.8">XTAL25_OUT</text>
<text x="90.8" y="40.9">ICLK_RCOMP</text>
<text x="90.8" y="39.5">ICLK_ICOMP</text>
<text x="59" y="44.2">18CLK_PCIE_LAN1_N</text>
<text x="59" y="45.6">18CLK_PCIE_LAN1_P</text>
<text x="90.8" y="45">CLK_PCIE_LAN1_P</text>
<text x="90.8" y="43.6">CLK_PCIE_LAN1_N</text>
<text x="90.8" y="47.7">CLK_PCIE_LAN2_N</text>
<text x="219.8" y="42.2">PROCHOT#_R</text>
<text x="219.8" y="47.7">AC_PRESENT</text>
<text x="59" y="53.8">22CLK_PCIE_MPCIE1_N</text>
<text x="59" y="48.3">19CLK_PCIE_LAN2_N</text>
<text x="59" y="49.7">19CLK_PCIE_LAN2_P</text>
<text x="90.8" y="53.2">CLK_PCIE_MPCIE1_N</text>
<text x="90.8" y="49.1">CLK_PCIE_LAN2_P</text>
<text x="219.8" y="50.5">PM_BATLOW#</text>
<text x="219.8" y="53.2">WAKE_RI#</text>
<text x="59" y="55.2">22CLK_PCIE_MPCIE1_P</text>
<text x="59" y="57.9">23CLK_PCIE_MPCIE2_N</text>
<text x="59" y="59.3">23CLK_PCIE_MPCIE2_P</text>
<text x="90.8" y="54.6">CLK_PCIE_MPCIE1_P</text>
<text x="90.8" y="58.7">CLK_PCIE_MPCIE2_P</text>
<text x="90.8" y="57.3">CLK_PCIE_MPCIE2_N</text>
<text x="219.4" y="57.5">PM_SUSPWRDNACK</text>
<text x="219.8" y="56">PM_SUS_STAT#</text>
<text x="167.7" y="65.6">SUSCLK</text>
<text x="186.9" y="64.8">PM_SUSPWRDNACK</text>
<text x="197.5" y="64.8">13,34</text>
<text x="188" y="69">PM_SLP_S4#</text>
<text x="188" y="70.4">PM_SLP_S3#</text>
<text x="197.5" y="68.9">13,34</text>
<text x="197.5" y="70.3">13,34</text>
<text x="99.1" y="76.5">XDP_H_TCK</text>
<text x="99.1" y="77.9">XDP_H_TRST_N</text>
<text x="167.7" y="72.4">AC_PRESENT</text>
<text x="167.7" y="75.2">PM_BATLOW#</text>
<text x="188" y="74.5">PM_WAKE_PCIE#13</text>
<text x="188" y="77.3">PM_PWRBTN#</text>
<text x="197.5" y="77.1">13,34</text>
<text x="99.1" y="80.6">XDP_H_TDI</text>
<text x="99.1" y="79.3">XDP_H_TMS</text>
<text x="99.1" y="82">XDP_H_TDO</text>
<text x="166.8" y="82">PM_SUS_STAT#</text>
<text x="188" y="78.6">PM_SYSRST#</text>
<text x="188" y="80">PM_PLTRST#</text>
<text x="188" y="82.7">PM_SUS_STAT# 13</text>
<text x="197.5" y="78.5">13</text>
<text x="197.5" y="79.9">13</text>
<text x="99.1" y="84.8">XDP_H_PREQ_N</text>
<text x="167.7" y="84.8">PM_RSMRST#</text>
<text x="167.7" y="86.1">PM_CORE_PWROK</text>
<text x="188" y="86.8">PM_CORE_PWROK</text>
<text x="197.5" y="86.7">27,30,38,5</text>
<text x="68.6" y="95">26</text>
<text x="74.1" y="95.1">WAKE_RI#</text>
<text x="96.3" y="94.4">WAKE_RI#</text>
<text x="96.3" y="95.7">PME#</text>
<text x="188" y="95.1">SPI_SO</text>
<text x="188" y="93.7">SPI_SI</text>
<text x="188" y="92.3">SPI_CLK</text>
<text x="197.5" y="95">30</text>
<text x="197.5" y="93.6">30</text>
<text x="197.5" y="92.2">30</text>
<text x="232.5" y="90.6">RTCCLK</text>
<text x="242.1" y="90.4">34</text>
<text x="68.6" y="96.3">13</text>
<text x="74.1" y="96.5">PME#</text>
<text x="188" y="97.8">SPI_CS0#</text>
<text x="197.5" y="97.7">30</text>
<text x="164.9" y="104">RTC_X2</text>
<text x="164.9" y="102.6">RTC_X1</text>
<text x="164.9" y="106.7">RTC_RST#</text>
<text x="164.9" y="110.8">BVCCRTC_EXTPAD</text>
<text x="164.9" y="108.1">RTC_TEST#</text>
<text x="164.9" y="116.3">VR_SVID_DATA_R</text>
<text x="164.9" y="117.7">VR_SVID_CLK_R</text>
<text x="164.9" y="114.9">VR_SVID_ALERT#_R</text>
<text x="203" y="116.9">VR_SVID_DATA 34</text>
<text x="203" y="118.3">VR_SVID_CLK</text>
<text x="203.2" y="115.4">VR_SVID_ALERT#</text>
<text x="212.6" y="118.3">34</text>
<text x="212.6" y="115.5">34</text>
<text x="164.9" y="120.4">PROCHOT#_R</text>
<text x="99.1" y="127.3">GPIO_RCOMP</text>
<text x="81.2" y="169.7">RTC_RST#</text>
<text x="97.3" y="180">34</text>
<text x="81.2" y="183.4">RTC_TEST#</text>
<text x="97.3" y="181.4">20</text>
<text x="100" y="181.5">SIO_RSMRST#</text>
<text x="102.8" y="180.1">RSMRST#</text>
<text x="151.2" y="182.2">PM_RSMRST#_R</text>
<text x="180" y="182.2">PM_RSMRST#</text>
</g>
<g font-size="1.2" fill="#004080">
<text x="114.6" y="40.3">ICLK_ICOMP</text>
<text x="114.6" y="41.7">ICLK_RCOMP</text>
<text x="114.6" y="37.6">ICLK_OSCOUT</text>
<text x="114.6" y="36.2">ICLK_OSCIN</text>
<text x="146.4" y="39">SIO_UART1_RTS#</text>
<text x="146.4" y="40.3">SIO_UART1_CTS#</text>
<text x="147" y="36.2">SIO_UART1_RXD</text>
<text x="147.2" y="37.6">SIO_UART1_TXD</text>
<text x="114.6" y="44.5">PCIE_CLKN_0</text>
<text x="114.6" y="45.8">PCIE_CLKP_0</text>
<text x="146.4" y="47.2">SIO_UART2_CTS#</text>
<text x="146.4" y="45.8">SIO_UART2_RTS#</text>
<text x="147" y="43.1">SIO_UART2_RXD</text>
<text x="147.2" y="44.5">SIO_UART2_TXD</text>
<text x="114.6" y="48.6">PCIE_CLKN_1</text>
<text x="114.6" y="50">PCIE_CLKP_1</text>
<text x="149.9" y="50">SIO_PWM_0</text>
<text x="149.9" y="51.3">SIO_PWM_1</text>
<text x="114.6" y="55.4">PCIE_CLKP_2</text>
<text x="114.6" y="54.1">PCIE_CLKN_2</text>
<text x="114.6" y="59.6">PCIE_CLKP_3</text>
<text x="114.6" y="58.2">PCIE_CLKN_3</text>
<text x="148.6" y="55.4">SIO_SPI_MISO</text>
<text x="148.6" y="56.8">SIO_SPI_MOSI</text>
<text x="149.3" y="54.1">SIO_SPI_CS#</text>
<text x="149.3" y="58.2">SIO_SPI_CLK</text>
<text x="114.6" y="63.7">PMC_PLT_CLK_0</text>
<text x="114.6" y="65">PMC_PLT_CLK_1</text>
<text x="143.9" y="65">PMC_SUSPWRDNACK</text>
<text x="114.6" y="66.4">PMC_PLT_CLK_2</text>
<text x="114.6" y="67.8">PMC_PLT_CLK_3</text>
<text x="114.6" y="69.2">PMC_PLT_CLK_4</text>
<text x="114.6" y="70.5">PMC_PLT_CLK_5</text>
<text x="145.1" y="66.4">PMC_SUSCLK0_G24</text>
<text x="147.5" y="67.8">RESERVED_F18</text>
<text x="148.5" y="69.2">PMC_SLP_S4#</text>
<text x="148.5" y="70.5">PMC_SLP_S3#</text>
<text x="114.6" y="77.4">TAP_TCK</text>
<text x="145.1" y="74.6">PMC_WAKE_PCIE0#</text>
<text x="146.2" y="73.3">PMC_ACPRESENT</text>
<text x="147.6" y="77.4">PMC_PWRBTN#</text>
<text x="147.8" y="76">PMC_BATLOW#</text>
<text x="114.6" y="82.9">TAP_TDO</text>
<text x="114.6" y="78.8">TAP_TRST#</text>
<text x="114.6" y="80.1">TAP_TMS</text>
<text x="114.6" y="81.5">TAP_TDI</text>
<text x="146.6" y="82.9">PMC_SUS_STAT#</text>
<text x="148.1" y="78.8">PMC_RSTBTN#</text>
<text x="148.3" y="80.1">PMC_PLTRST#</text>
<text x="114.6" y="85.6">TAP_PREQ#</text>
<text x="114.6" y="84.2">TAP_PRDY#</text>
<text x="144.8" y="87">PMC_CORE_PWROK</text>
<text x="147.8" y="85.6">PMC_RSMRST#</text>
<text x="114.6" y="95.2">GPIO_S5_0</text>
<text x="148.1" y="95.2">PCU_SPI_MISO</text>
<text x="148.1" y="93.9">PCU_SPI_MOSI</text>
<text x="148.8" y="92.5">PCU_SPI_CLK</text>
<text x="114.6" y="96.6">GPIO_S5_1</text>
<text x="114.6" y="98">GPIO_S5_2</text>
<text x="114.6" y="99.3">GPIO_S5_3</text>
<text x="114.6" y="100.7">GPIO_S5_4</text>
<text x="148.1" y="98">PCU_SPI_CS0#</text>
<text x="148.1" y="96.6">PCU_SPI_CS1#</text>
<text x="114.6" y="102.1">GPIO_S5_5</text>
<text x="114.6" y="103.4">GPIO_S5_6</text>
<text x="114.6" y="104.8">GPIO_S5_7</text>
<text x="114.6" y="106.2">GPIO_S5_8</text>
<text x="114.6" y="107.6">GPIO_S5_9</text>
<text x="148.2" y="107.6">ILB_RTC_RST#</text>
<text x="149.9" y="104.8">ILB_RTC_X2</text>
<text x="149.9" y="103.4">ILB_RTC_X1</text>
<text x="114.6" y="113.1">GPIO_S5_22</text>
<text x="114.6" y="108.9">GPIO_S5_10</text>
<text x="114.6" y="110.3">GPIO_S5_17</text>
<text x="146.5" y="111.7">ILB_RTC_EXTPAD</text>
<text x="147.5" y="108.9">ILB_RTC_TEST#</text>
<text x="114.6" y="114.4">GPIO_S5_23</text>
<text x="114.6" y="115.8">GPIO_S5_24</text>
<text x="114.6" y="117.2">GPIO_S5_25</text>
<text x="114.6" y="118.5">GPIO_S5_26</text>
<text x="114.6" y="119.9">GPIO_S5_27</text>
<text x="148.9" y="115.8">SVID_ALERT#</text>
<text x="150.3" y="117.2">SVID_DATA</text>
<text x="151.2" y="118.5">SVID_CLK</text>
<text x="114.6" y="121.3">GPIO_S5_28</text>
<text x="114.6" y="122.6">GPIO_S5_29</text>
<text x="114.6" y="124">GPIO_S5_30</text>
<text x="147.2" y="125.4">RESERVED_AD9</text>
<text x="150.3" y="121.3">PROCHOT#</text>
<text x="114.6" y="128.1">GPIO_RCOMP</text>
<text x="146.4" y="130.9">RESERVED_AM10</text>
<text x="146.6" y="126.8">RESERVED_AD10</text>
<text x="146.6" y="128.1">RESERVED_AD12</text>
<text x="147.1" y="129.5">RESERVED_AM9</text>
<text x="146.7" y="132.2">RESERVED_AT34</text>
<text x="136.5" y="180.3">A</text>
<text x="136.5" y="181.6">B</text>
<text x="136.5" y="183">GND</text>
<text x="143.5" y="180.3">VCC</text>
<text x="145.3" y="183">Y</text>
</g>
<text font-size="1.2" fill="#008000" x="164" y="96.5">CS1# need to Set GPIO</text>
<g font-size="1">
<text x="28.8" y="1">5</text>
<text x="83.7" y="1">4</text>
<text x="138.6" y="1">3</text>
<text x="193.4" y="1">2</text>
<text x="248.3" y="1">1</text>
<text x=".4" y="28">D</text>
<text x="276.1" y="28">D</text>
<text x="140" y="68.1">PM_SLP_S0IX#</text>
<text x=".4" y="79.4">C</text>
<text x="276.1" y="79.4">C</text>
<text x=".4" y="130.9">B</text>
<text x="276.1" y="130.9">B</text>
<text x=".4" y="182.3">A</text>
<text x="276.1" y="182.3">A</text>
<text x="28.8" y="208.2">5</text>
<text x="83.7" y="208.2">4</text>
<text x="138.6" y="208.2">3</text>
<text x="193.4" y="208.2">2</text>
<text x="248.3" y="208.2">1</text>
</g>
</svg>
